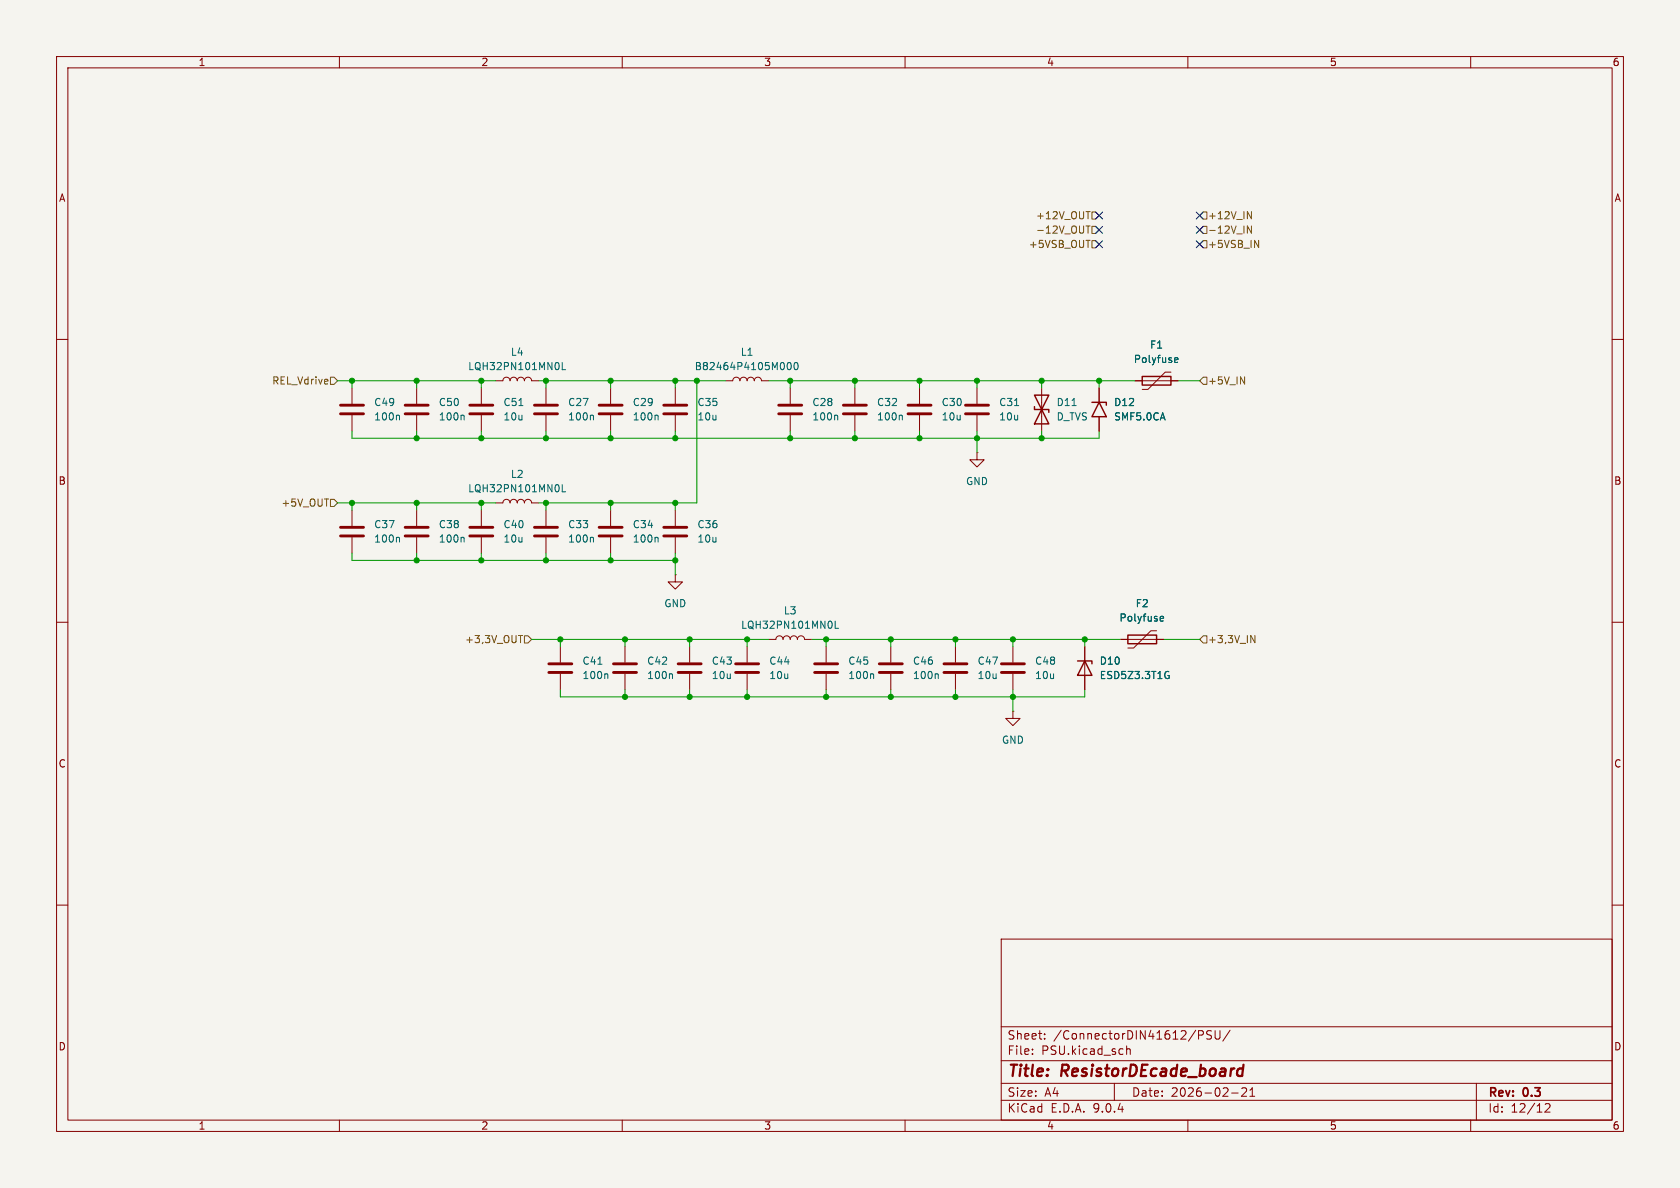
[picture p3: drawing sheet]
<svg xmlns="http://www.w3.org/2000/svg" width="297mm" height="210mm" viewBox="0 0 297 210" stroke-linecap="round" stroke-linejoin="round" font-family="sans-serif">
<path d="M0 0h297v210h-297z" fill="#f5f4ef" stroke="#f5f4ef" stroke-width=".18"/>
<g fill="none" stroke="#840000" stroke-width=".18">
<path d="M10 10h277v190h-277zM12 12h273v186h-273zM60 10v2M110 10v2M160 10v2M210 10v2M260 10v2M10 60h2M62.2 68.6v2.8M62.2 73.4v2.8M73.7 68.6v2.8M73.7 73.4v2.8"/>
<path d="M85.1 68.6v2.8M85.1 73.4v2.8M87.6 67.3h1.3a.64 .64 0 0 1 .6-.6 .64 .64 0 0 1 .7 .6 .64 .64 0 0 1 .6-.6 .64 .64 0 0 1 .6 .6 .64 .64 0 0 1 .7-.6 .64 .64 0 0 1 .6 .6 .64 .64 0 0 1 .6-.6 .64 .64 0 0 1 .7 .6h1.2M96.5 68.6v2.8M96.5 73.4v2.8M107.9 68.6v2.8M107.9 73.4v2.8M119.4 68.6v2.8M119.4 73.4v2.8M128.3 67.3h1.2a.64 .64 0 0 1 .7-.6 .64 .64 0 0 1 .6 .6 .64 .64 0 0 1 .6-.6 .64 .64 0 0 1 .7 .6 .64 .64 0 0 1 .6-.6 .64 .64 0 0 1 .6 .6 .64 .64 0 0 1 .7-.6 .64 .64 0 0 1 .6 .6h1.3M139.7 68.6v2.8M139.7 73.4v2.8"/>
<path d="M151.1 68.6v2.8M151.1 73.4v2.8M162.6 68.6v2.8M162.6 73.4v2.8M172.7 68.6v2.8M172.7 73.4v2.8M184.1 68.6v7.6M194.3 68.6v2.5M194.3 73.7v2.5M200.7 67.3h7.6M207 65.8h-1l-3.1 3h-1M285 60h2"/>
<path d="M62.2 90.2v2.8M62.2 95v2.8M73.7 90.2v2.8M73.7 95v2.8M85.1 90.2v2.8M85.1 95v2.8M87.6 88.9h1.3a.64 .64 0 0 1 .6-.6 .64 .64 0 0 1 .7 .6 .64 .64 0 0 1 .6-.6 .64 .64 0 0 1 .6 .6 .64 .64 0 0 1 .7-.6 .64 .64 0 0 1 .6 .6 .64 .64 0 0 1 .6-.6 .64 .64 0 0 1 .7 .6h1.2M96.5 90.2v2.8M96.5 95v2.8M107.9 90.2v2.8M107.9 95v2.8M119.4 90.2v2.8"/>
<path d="M119.4 95v2.8M172.7 80v1.3h1.3l-1.3 1.3-1.3-1.3h1.3M172.7 80h.1M10 110h2M99.1 114.3v2.8M99.1 119.1v2.8M110.5 114.3v2.8M110.5 119.1v2.8M119.4 101.6v1.3h1.2l-1.2 1.2-1.3-1.2h1.3M119.4 101.6h.1M121.9 114.3v2.8M121.9 119.1v2.8"/>
<path d="M132.1 114.3v2.8M132.1 119.1v2.8M135.9 113h1.3a.64 .64 0 0 1 .6-.6 .64 .64 0 0 1 .6 .6 .64 .64 0 0 1 .7-.6 .64 .64 0 0 1 .6 .6 .64 .64 0 0 1 .6-.6 .64 .64 0 0 1 .7 .6 .64 .64 0 0 1 .6-.6 .64 .64 0 0 1 .6 .6h1.3M146 114.3v2.8M146 119.1v2.8M157.5 114.3v2.8M157.5 119.1v2.8M168.9 114.3v2.8M168.9 119.1v2.8M179.1 114.3v2.8M179.1 119.1v2.8M191.8 114.3v7.6"/>
<path d="M198.1 113h7.6M204.5 111.5h-1l-3.1 3.1h-1M285 110h2M179.1 125.7v1.3h1.2l-1.2 1.3-1.3-1.3h1.3M179.1 125.7h.1M10 160h2M177 166h108v32h-108zM285 160h2M60 198v2M110 198v2M160 198v2M177 194.5h108"/>
<path d="M177 191.5h108M177 187.5h108M177 181.5h108M182.5 186.3v.1M182.5 185.5v.1M184.7 183.6v.1M184.7 182.8v.1M197 191.5v3M199.2 184.9v1.5M199.2 185.5l.2-.1 .3 .1 .1 .9M210 198v2M211.9 182.2h.6l.2 .3-.1 .4-.7 .1"/>
<path d="M214.2 182.3l-.6-.1-.2 .1v.5l.6 .3 .2 .3-.3 .3-.6-.1M214.8 182.2v1.2l.3 .3 .4-.1 .2-.2v-1.2M217.5 182.1l-1.3 2M217.7 193.2h1.2M219.5 192.4l.6-.1 .2 .1 .1 .3-.9 1.1h.9M221 193.8h.8M221 192.7l.4-.4v1.5M260 198v2M261 191.5v6.5M273.2 195.2l.5-.1 .3 .1v.3l-.9 1.1h.9"/>
</g>
<path d="M219.2 188.9l.5 .1M219.6 190.1l-.2 .1M219.8 188.2l-.2 2" fill="none" stroke="#840000" stroke-width=".4"/>
<g fill="none" stroke="#840000" stroke-width=".51">
<path d="M60.2 71.6h4.1M60.2 73.2h4.1M71.6 71.6h4.1M71.6 73.2h4.1M83.1 71.6h4M83.1 73.2h4M94.5 71.6h4.1M94.5 73.2h4.1M105.9 71.6h4.1M105.9 73.2h4.1M117.3 71.6h4.1M117.3 73.2h4.1"/>
<path d="M137.7 71.6h4M137.7 73.2h4M149.1 71.6h4.1M149.1 73.2h4.1M160.5 71.6h4.1M160.5 73.2h4.1M170.7 71.6h4.1M170.7 73.2h4.1M60.2 93.2h4.1M60.2 94.7h4.1M71.6 93.2h4.1M71.6 94.7h4.1"/>
<path d="M83.1 93.2h4M83.1 94.7h4M94.5 93.2h4.1M94.5 94.7h4.1M105.9 93.2h4.1M105.9 94.7h4.1M117.3 93.2h4.1M117.3 94.7h4.1M97 117.3h4.1M97 118.9h4.1M108.5 117.3h4M108.5 118.9h4"/>
<path d="M119.9 117.3h4.1M119.9 118.9h4.1M130 117.3h4.1M130 118.9h4.1M144 117.3h4.1M144 118.9h4.1M155.4 117.3h4.1M155.4 118.9h4.1M166.9 117.3h4M166.9 118.9h4M177 117.3h4.1M177 118.9h4.1"/>
</g>
<g fill="none" stroke="#006464" stroke-width=".18">
<path d="M70.4 73.4l.2 .2v.6M81.9 73.4l.2 .2v.6M91.7 71.7h.8M99.4 64.1v1.2h.6M104.7 73.4l.2 .2v.6M116.2 73.4l.1 .2v.6M139.3 64.2l.2-.1a.68 .68 0 0 1 .4 .6 .68 .68 0 0 1-.4 .6l-.2-.1-.1-.3zM140.5 64.2l.2-.1a.68 .68 0 0 1 .4 .6 .68 .68 0 0 1-.4 .6l-.2-.1-.1-.3zM147.9 73.4l.2 .2v.6M159.3 73.4l.2 .2v.6M179.4 71.7h.7M189.5 71.7h.7"/>
<path d="M207.6 63.9l.2 .2 .4-.1M207.6 63.4l.2-.2h.3l.1 .2v.1l-.6 .2M70.4 95l.2 .2v.6M81.9 95l.2 .2v.6M99.4 85.7v1.2h.6M104.7 95l.2 .2v.6M116.2 95l.1 .2v.6M105.7 117.4h.7M107.3 119.1l.2 .2v.7M118.7 119.1l.2 .2v.7M147.7 109.8v1.3h.6M154.3 119.1l.1 .2v.7"/>
<path d="M165.7 119.1l.2 .2v.7M205.1 109.6l.2 .2 .3-.1M205.1 109.1l.2-.1h.2l.2 .1v.2l-.6 .1M206.3 118.7h.3M206.5 119.4h.2v.4l-.4 .2"/>
</g>
<path d="M182.9 69.9h2.5l-2.5 5h2.5zM182.9 71.9v.5h2.5v.5M193 71.1h2.6v.5M194.3 71.1l1.3 2.6h-2.6zM201.9 66.5h5.1v1.6h-5.1zM190.5 116.8h2.5v.5M191.8 116.8l1.2 2.6h-2.5zM199.4 112.3h5.1v1.5h-5.1z" fill="none" stroke="#840000" stroke-width=".25"/>
<g fill="none" stroke="#725600" stroke-width=".18">
<path d="M192 39.9h.7M192 37.4h.7M192.4 39.9v1.3M193 37.5h.7l.6 .6-.6 .6h-.7zM212.7 37.5h.7v1.2h-.7l-.6-.6zM220.5 37.4l.7 1.3v-1.3M221.2 39.9v1.3l-.7-1.3v1.3M192 42.5h.7M193 40h.7l.6 .6-.6 .7h-.7zM193 42.5h.7l.6 .7-.6 .6h-.7zM212.7 40h.7v1.3h-.7l-.6-.7zM212.7 42.5h.7v1.3h-.7l-.6-.6z"/>
<path d="M221.8 42.5l.7 1.3v-1.3M58.4 66.7h.7l.6 .6-.6 .6h-.7zM212.7 66.7h.7v1.2h-.7l-.6-.6zM219.3 66.6l.7 1.3v-1.3M58.4 88.3h.7l.6 .6-.6 .6h-.7zM91.7 112.3h.7M92.7 112.4h.6l.7 .6-.7 .7h-.6zM212.7 112.4h.7v1.3h-.7l-.6-.7zM221.1 112.3l.7 1.3v-1.3"/>
</g>
<g fill="none" stroke="#009600" stroke-width=".18">
<path d="M59.7 67.3h27.9M62.2 76.2v1.3h132.1v-1.3M62.2 67.3v1.3M73.7 67.3v1.3M73.7 76.2v1.3M85.1 67.3v1.3M85.1 76.2v1.3M95.2 67.3h33.1M96.5 67.3v1.3M96.5 76.2v1.3M107.9 67.3v1.3M107.9 76.2v1.3"/>
<path d="M119.4 67.3v1.3M119.4 76.2v1.3M123.2 67.3v21.6h-28M135.9 67.3h64.8M139.7 67.3v1.3M139.7 76.2v1.3M151.1 67.3v1.3M151.1 76.2v1.3M162.6 67.3v1.3M162.6 76.2v1.3M172.7 67.3v1.3M172.7 76.2v3.8"/>
<path d="M184.1 67.3v1.3M184.1 76.2v1.3M194.3 67.3v1.3M208.3 67.3h3.8M59.7 88.9h27.9M62.2 88.9v1.3M62.2 97.8v1.3h57.2M73.7 88.9v1.3M73.7 97.8v1.3M85.1 88.9v1.3M85.1 97.8v1.3M96.5 88.9v1.3"/>
<path d="M96.5 97.8v1.3M107.9 88.9v1.3M107.9 97.8v1.3M119.4 88.9v1.3M119.4 97.8v3.8M94 113h41.9M99.1 113v1.3M110.5 113v1.3M121.9 113v1.3M132.1 113v1.3M143.5 113h54.6M146 113v1.3"/>
<path d="M157.5 113v1.3M168.9 113v1.3M179.1 113v1.3M191.8 113v1.3M205.7 113h6.4M99.1 121.9v1.3h92.7v-1.3M110.5 121.9v1.3M121.9 121.9v1.3M132.1 121.9v1.3M146 121.9v1.3M157.5 121.9v1.3M168.9 121.9v1.3"/>
<path d="M179.1 121.9v3.8"/>
</g>
<path d="M193.7 37.5l1.2 1.2M194.9 37.5l-1.2 1.2M211.5 37.5l1.2 1.2M212.7 37.5l-1.2 1.2M193.7 40l1.2 1.2M193.7 42.6l1.2 1.2M194.9 40l-1.2 1.2M194.9 42.6l-1.2 1.2M211.5 40l1.2 1.2M211.5 42.6l1.2 1.2M212.7 40l-1.2 1.2M212.7 42.6l-1.2 1.2" fill="none" stroke="#000084" stroke-width=".18"/>
<g fill="#009600" stroke="#009600" stroke-width=".18">
<circle cx="162.6" cy="77.5" r=".46"/>
<circle cx="151.1" cy="67.3" r=".46"/>
<circle cx="151.1" cy="77.5" r=".46"/>
<circle cx="162.6" cy="67.3" r=".46"/>
<circle cx="172.7" cy="77.5" r=".46"/>
<circle cx="184.1" cy="77.5" r=".46"/>
<circle cx="139.7" cy="77.5" r=".46"/>
<circle cx="139.7" cy="67.3" r=".46"/>
<circle cx="172.7" cy="67.3" r=".46"/>
<circle cx="85.1" cy="99.1" r=".46"/>
<circle cx="85.1" cy="88.9" r=".46"/>
<circle cx="73.7" cy="99.1" r=".46"/>
<circle cx="85.1" cy="67.3" r=".46"/>
<circle cx="73.7" cy="77.5" r=".46"/>
<circle cx="73.7" cy="67.3" r=".46"/>
<circle cx="73.7" cy="88.9" r=".46"/>
<circle cx="62.2" cy="67.3" r=".46"/>
<circle cx="62.2" cy="88.9" r=".46"/>
<circle cx="146" cy="113" r=".46"/>
<circle cx="157.5" cy="123.2" r=".46"/>
<circle cx="146" cy="123.2" r=".46"/>
<circle cx="157.5" cy="113" r=".46"/>
<circle cx="168.9" cy="113" r=".46"/>
<circle cx="168.9" cy="123.2" r=".46"/>
<circle cx="191.8" cy="113" r=".46"/>
<circle cx="179.1" cy="113" r=".46"/>
<circle cx="179.1" cy="123.2" r=".46"/>
<circle cx="132.1" cy="123.2" r=".46"/>
<circle cx="132.1" cy="113" r=".46"/>
<circle cx="121.9" cy="123.2" r=".46"/>
<circle cx="110.5" cy="123.2" r=".46"/>
<circle cx="121.9" cy="113" r=".46"/>
<circle cx="99.1" cy="113" r=".46"/>
<circle cx="110.5" cy="113" r=".46"/>
<circle cx="107.9" cy="77.5" r=".46"/>
<circle cx="96.5" cy="77.5" r=".46"/>
<circle cx="96.5" cy="99.1" r=".46"/>
<circle cx="107.9" cy="67.3" r=".46"/>
<circle cx="96.5" cy="67.3" r=".46"/>
<circle cx="96.5" cy="88.9" r=".46"/>
<circle cx="85.1" cy="77.5" r=".46"/>
<circle cx="119.4" cy="67.3" r=".46"/>
<circle cx="123.2" cy="67.3" r=".46"/>
<circle cx="107.9" cy="88.9" r=".46"/>
<circle cx="119.4" cy="77.5" r=".46"/>
<circle cx="119.4" cy="88.9" r=".46"/>
<circle cx="107.9" cy="99.1" r=".46"/>
<circle cx="119.4" cy="99.1" r=".46"/>
<circle cx="194.3" cy="67.3" r=".46"/>
<circle cx="184.1" cy="67.3" r=".46"/>
</g>
<g font-size="2.8" fill="#840000">
<text x="178" y="190.9">Title:</text>
<text x="187.7" y="190.9">ResistorDEcade_board</text>
</g>
<g font-size="2.1" fill="#840000">
<text x="178" y="184">Sheet:</text>
<text x="186.2" y="184">/ConnectorDIN41612/PSU/</text>
<text x="178" y="186.7">File:</text>
<text x="184.1" y="186.7">PSU.kicad_sch</text>
<text x="178" y="196.9">KiCad</text>
<text x="178" y="194.1">Size:</text>
<text x="184.7" y="194.1">A4</text>
<text x="185.7" y="196.9">E.D.A.</text>
<text x="193.3" y="196.9">9.0.4</text>
<text x="200" y="194.1">Date:</text>
<text x="207" y="194.1">2026-02-21</text>
<text x="263" y="194.3">Rev:</text>
<text x="263" y="196.9">Id:</text>
<text x="267.1" y="196.9">12/12</text>
<text x="269.4" y="194.3">0.3</text>
</g>
<g font-size="1.8" fill="#840000">
<text x="35" y="11.9">1</text>
<text x="85" y="11.9">2</text>
<text x="135" y="11.9">3</text>
<text x="185" y="11.9">4</text>
<text x="235" y="11.9">5</text>
<text x="285" y="11.9">6</text>
<text x="10.3" y="35.9">A</text>
<text x="285.3" y="35.9">A</text>
<text x="10.3" y="85.9">B</text>
<text x="285.3" y="85.9">B</text>
<text x="10.3" y="135.9">C</text>
<text x="285.3" y="135.9">C</text>
<text x="10.3" y="185.9">D</text>
<text x="285.3" y="185.9">D</text>
<text x="35" y="199.9">1</text>
<text x="85" y="199.9">2</text>
<text x="135" y="199.9">3</text>
<text x="185" y="199.9">4</text>
<text x="235" y="199.9">5</text>
<text x="285" y="199.9">6</text>
</g>
<g font-size="1.8" fill="#725600">
<text x="183.1" y="41.5">-12V_OUT</text>
<text x="183.1" y="39">+12V_OUT</text>
<text x="213.5" y="39">+12V_IN</text>
<text x="213.5" y="41.5">-12V_IN</text>
<text x="181.8" y="44">+5VSB_OUT</text>
<text x="213.5" y="44">+5VSB_IN</text>
<text x="48" y="68.2">REL_Vdrive</text>
<text x="213.5" y="68.2">+5V_IN</text>
<text x="49.6" y="89.8">+5V_OUT</text>
<text x="82.1" y="113.9">+3,3V_OUT</text>
<text x="213.5" y="113.9">+3,3V_IN</text>
</g>
<g font-size="1.8" fill="#006464">
<text x="82.7" y="65.6">LQH32PN101MN0L</text>
<text x="90.2" y="63.1">L4</text>
<text x="122.7" y="65.6">B82464P4105M000</text>
<text x="130.9" y="63.1">L1</text>
<text x="200.3" y="64.4">Polyfuse</text>
<text x="203.2" y="61.8">F1</text>
<text x="66" y="72">C49</text>
<text x="77.5" y="72">C50</text>
<text x="88.9" y="72">C51</text>
<text x="100.3" y="72">C27</text>
<text x="111.8" y="72">C29</text>
<text x="123.2" y="72">C35</text>
<text x="143.5" y="72">C28</text>
<text x="154.9" y="72">C32</text>
<text x="166.4" y="72">C30</text>
<text x="176.5" y="72">C31</text>
<text x="186.7" y="72">D11</text>
<text x="196.9" y="72">D12</text>
<text x="66" y="74.5">100n</text>
<text x="77.5" y="74.5">100n</text>
<text x="88.9" y="74.5">10u</text>
<text x="100.3" y="74.5">100n</text>
<text x="111.8" y="74.5">100n</text>
<text x="123.2" y="74.5">10u</text>
<text x="143.5" y="74.5">100n</text>
<text x="154.9" y="74.5">100n</text>
<text x="166.4" y="74.5">10u</text>
<text x="176.5" y="74.5">10u</text>
<text x="186.7" y="74.5">D_TVS</text>
<text x="196.9" y="74.5">SMF5.0CA</text>
<text x="82.7" y="87.2">LQH32PN101MN0L</text>
<text x="90.2" y="84.7">L2</text>
<text x="170.7" y="86">GND</text>
<text x="66" y="93.6">C37</text>
<text x="77.5" y="93.6">C38</text>
<text x="88.9" y="93.6">C40</text>
<text x="100.3" y="93.6">C33</text>
<text x="111.8" y="93.6">C34</text>
<text x="123.2" y="93.6">C36</text>
<text x="66" y="96.1">100n</text>
<text x="77.5" y="96.1">100n</text>
<text x="88.9" y="96.1">10u</text>
<text x="100.3" y="96.1">100n</text>
<text x="111.8" y="96.1">100n</text>
<text x="123.2" y="96.1">10u</text>
<text x="117.3" y="107.5">GND</text>
<text x="200.7" y="107.5">F2</text>
<text x="130.9" y="111.4">LQH32PN101MN0L</text>
<text x="138.5" y="108.8">L3</text>
<text x="197.8" y="110.1">Polyfuse</text>
<text x="102.9" y="117.7">C41</text>
<text x="114.3" y="117.7">C42</text>
<text x="125.7" y="117.7">C43</text>
<text x="135.9" y="117.7">C44</text>
<text x="149.9" y="117.7">C45</text>
<text x="161.3" y="117.7">C46</text>
<text x="172.7" y="117.7">C47</text>
<text x="182.9" y="117.7">C48</text>
<text x="194.3" y="117.7">D10</text>
<text x="102.9" y="120.2">100n</text>
<text x="114.3" y="120.2">100n</text>
<text x="125.7" y="120.2">10u</text>
<text x="135.9" y="120.2">10u</text>
<text x="149.9" y="120.2">100n</text>
<text x="161.3" y="120.2">100n</text>
<text x="172.7" y="120.2">10u</text>
<text x="182.9" y="120.2">10u</text>
<text x="194.3" y="120.2">ESD5Z3.3T1G</text>
<text x="177" y="131.7">GND</text>
</g>
</svg>
